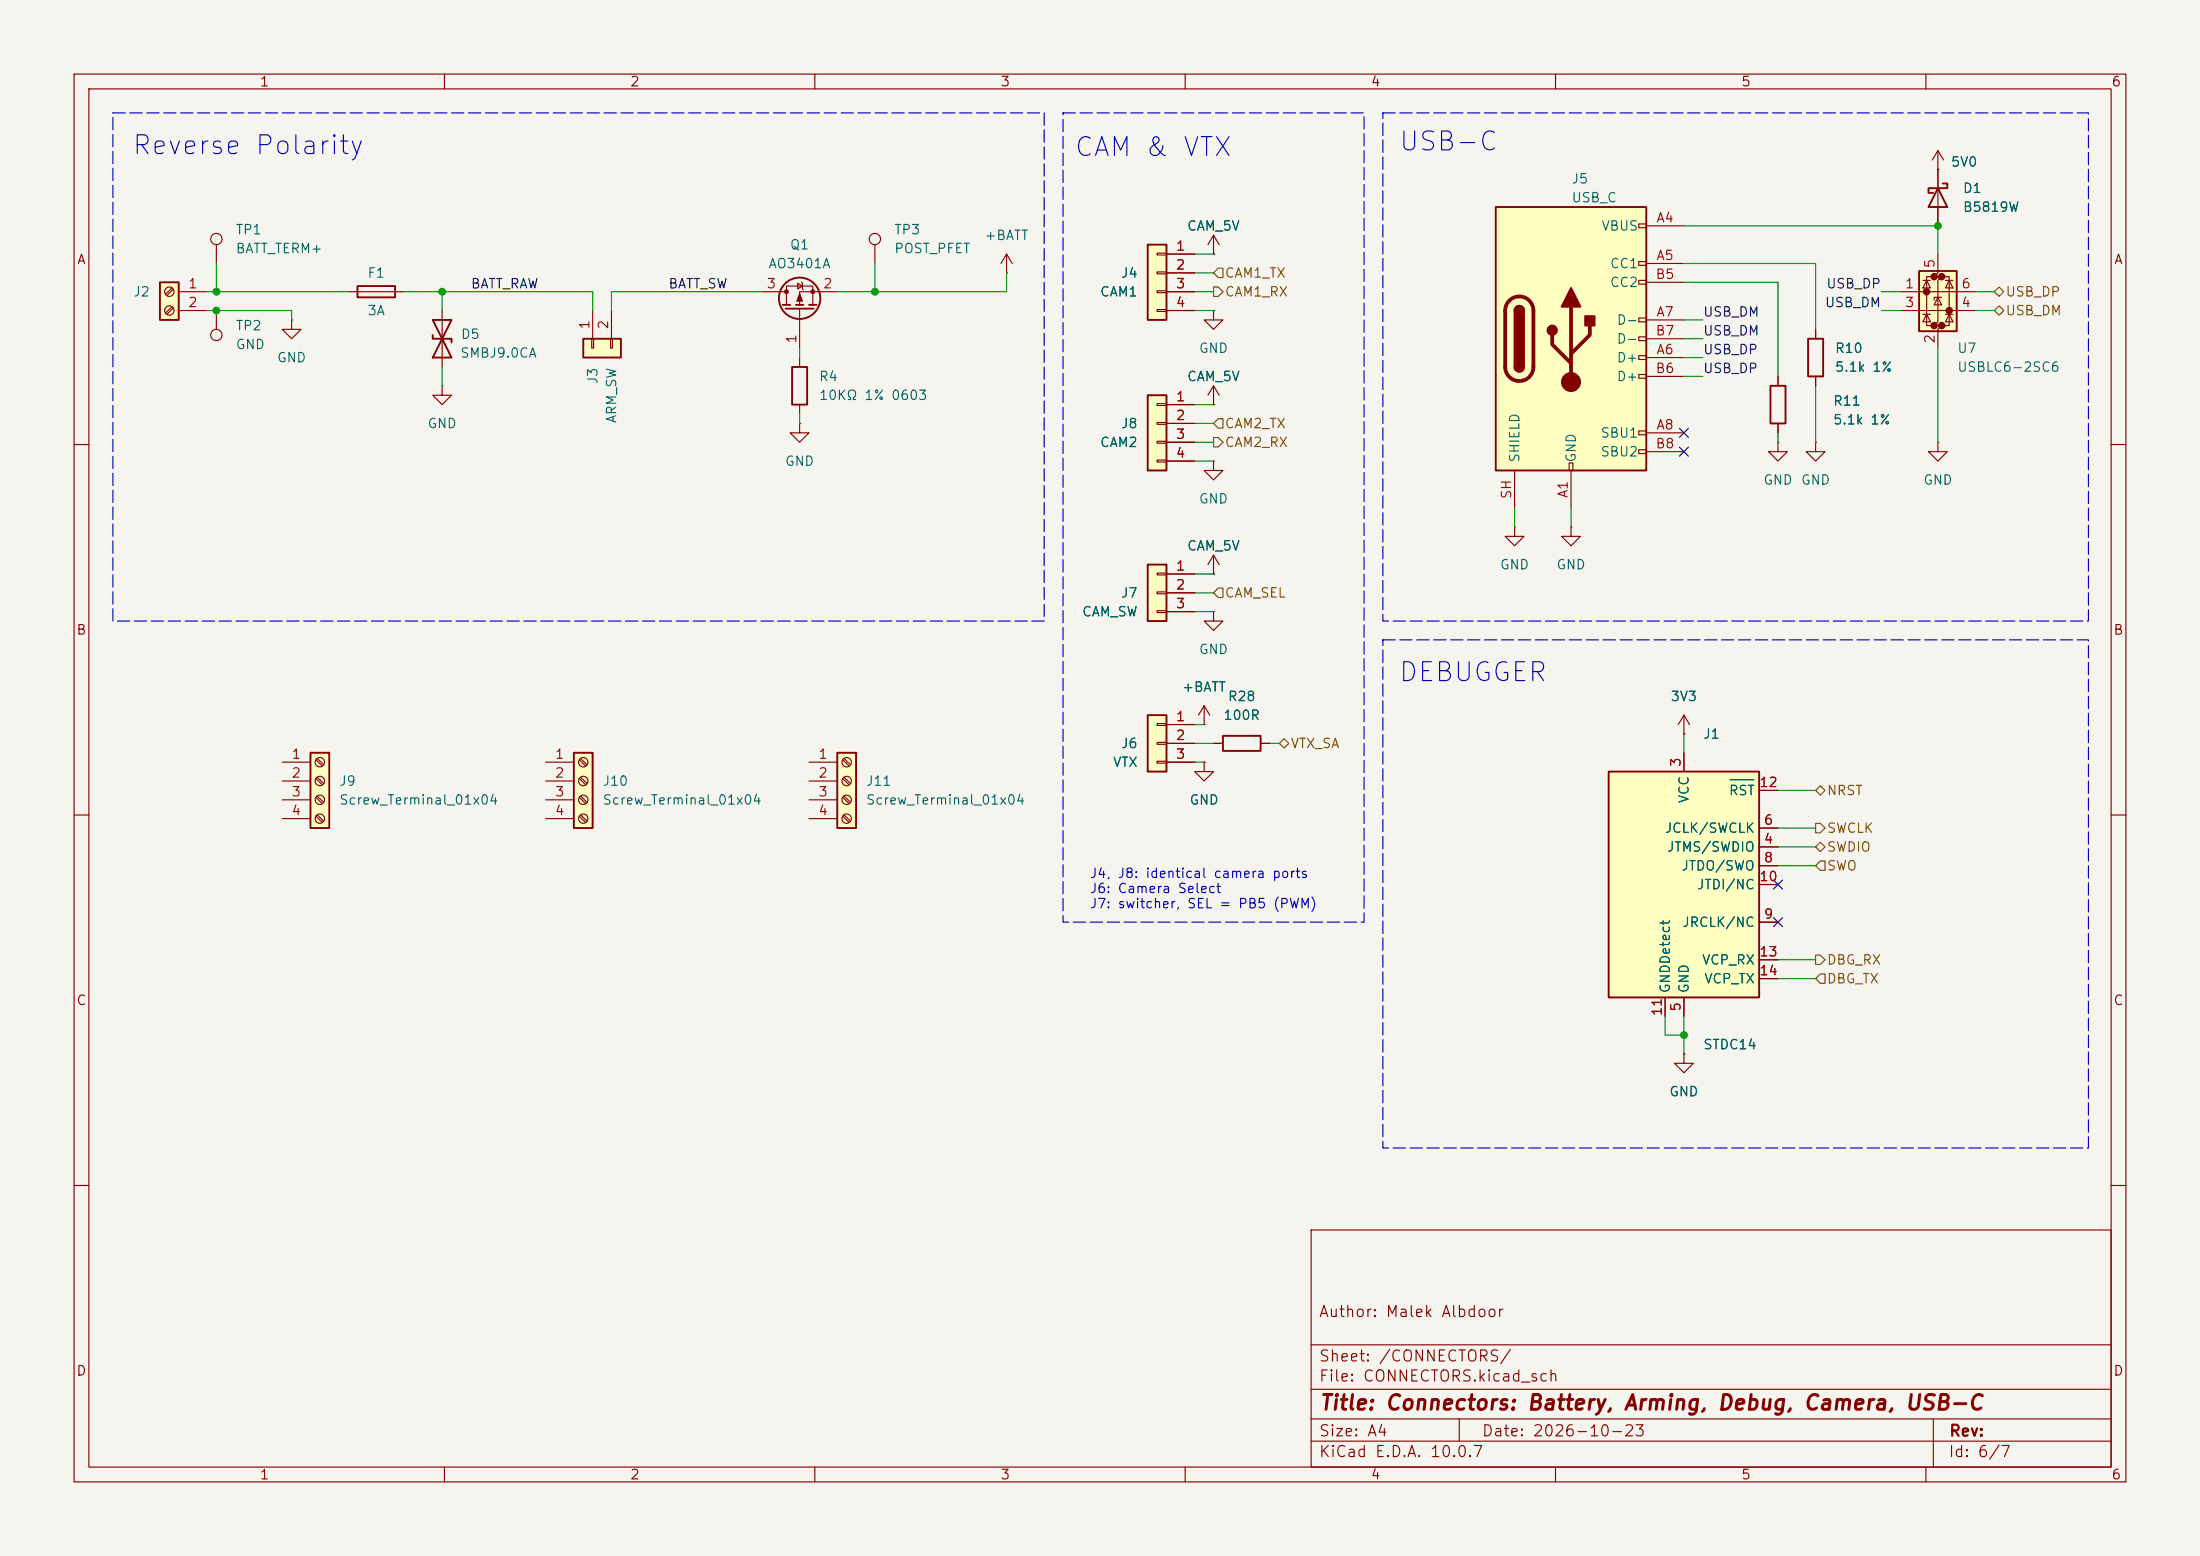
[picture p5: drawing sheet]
<svg xmlns="http://www.w3.org/2000/svg" width="297mm" height="210mm" viewBox="0 0 297 210" stroke-linecap="round" stroke-linejoin="round" font-family="sans-serif">
<path d="M0 0h297v210h-297z" fill="#f5f4ef" stroke="#f5f4ef" stroke-width=".14"/>
<g fill="none" stroke="#840000" stroke-width=".15">
<path d="M10 10h277v190h-277zM12 12h273v186h-273zM60 10v2M110 10v2M160 10v2M210 10v2M260 10v2M163.8 41.9v1.3h-1.2l1.2 1.3 1.3-1.3h-1.3M163.8 41.9h.1M10 60h2M285 60h2M10 110h2"/>
<path d="M162.6 102.9v1.2h1.2l-1.2 1.3-1.3-1.3h1.3M162.6 102.9h.1M285 110h2M10 160h2M177 166h108v32h-108zM285 160h2M60 198v2M110 198v2M160 198v2M177 194.5h108M177 191.5h108M177 187.5h108"/>
<path d="M177 181.5h108M197 191.5v3M210 198v2M260 198v2M261 191.5v6.5"/>
</g>
<path d="M154.9 96.5h2.6v7.6h-2.6z" fill="#ffffc2"/>
<path d="M154.9 96.5h2.6v7.6h-2.6z" fill="none" stroke="#840000" stroke-width=".25"/>
<path d="M240 59.7v1.3h1.3l-1.3 1.2-1.2-1.2h1.2M240 59.7h.1M156.2 97.7h1.3v.2h-1.3zM157.5 97.8h3.8M156.2 100.2h1.3v.3h-1.3zM156.2 102.7h1.3v.3h-1.3zM157.5 100.3h3.8M157.5 102.9h3.8" fill="none" stroke="#840000" stroke-width=".15"/>
<path d="M217.2 104.1h20.3v30.5h-20.3z" fill="#ffffc2"/>
<path d="M244.1 45.7h2v5.1h-2zM217.2 104.1h20.3v30.5h-20.3z" fill="none" stroke="#840000" stroke-width=".25"/>
<g fill="none" stroke="#840000" stroke-width=".15">
<path d="M261.6 22.9h.1M261.6 20.3l-.7 1.3M261.6 20.3l.8 1.3M261.6 20.3v2.6M245.1 44.5v1.2M245.1 50.8v1.3M227.3 99.1h.1M227.3 96.5v2.6M227.3 96.5l-.7 1.3M227.3 96.5l.8 1.3M227.3 101.6v2.5M237.5 114.3h2.5"/>
<path d="M237.5 111.8h2.5M237.5 116.8h2.5M237.5 119.4h2.5M237.5 106.7h2.5M224.8 134.6v2.6M227.3 134.6v2.6M237.5 124.5h2.5M237.5 129.5h2.5M237.5 132.1h2.5"/>
</g>
<path d="M233.6 105.2h3.2" fill="none" stroke="#006464" stroke-width=".15"/>
<path d="M41.9 101.6h2.5v10.2h-2.5z" fill="#ffffc2"/>
<path d="M41.9 101.6h2.5v10.2h-2.5z" fill="none" stroke="#840000" stroke-width=".25"/>
<g fill="none" stroke="#840000" stroke-width=".15">
<path d="M59.7 52.1v1.2h1.3l-1.3 1.3-1.3-1.3h1.3M59.7 52.1h.1M38.1 102.9h3.8M38.1 105.4h3.8M38.1 108h3.8M38.1 110.5h3.8M42.6 102.5l.9 .9M42.6 105.1l.9 .8M42.6 107.6l.9 .9M42.6 110.2l.9 .8M42.8 102.4l.9 .8M42.8 104.9l.9 .8"/>
<path d="M42.8 107.4l.9 .9M42.8 110l.9 .8"/>
<circle cx="43.2" cy="107.9" r=".63"/>
<circle cx="43.2" cy="110.5" r=".63"/>
<circle cx="43.2" cy="105.4" r=".63"/>
<circle cx="43.2" cy="102.9" r=".63"/>
</g>
<path d="M77.5 101.6h2.5v10.2h-2.5z" fill="#ffffc2"/>
<path d="M77.5 101.6h2.5v10.2h-2.5z" fill="none" stroke="#840000" stroke-width=".25"/>
<g fill="none" stroke="#840000" stroke-width=".15">
<path d="M73.7 102.9h3.8M73.7 105.4h3.8M73.7 108h3.8M73.7 110.5h3.8M78.2 102.5l.9 .9M78.2 105.1l.9 .8M78.2 107.6l.9 .9M78.2 110.2l.9 .8M78.4 102.4l.8 .8M78.4 104.9l.8 .8M78.4 107.4l.8 .9M78.4 110l.8 .8"/>
<circle cx="78.7" cy="105.4" r=".63"/>
<circle cx="78.7" cy="107.9" r=".63"/>
<circle cx="78.7" cy="102.9" r=".63"/>
<circle cx="78.7" cy="110.5" r=".63"/>
</g>
<path d="M78.7 45.7h5.1v2.6h-5.1z" fill="#ffffc2"/>
<path d="M58.4 43.2h2.6l-2.6 5.1h2.6zM58.4 45.2v.5h2.6v.5M78.7 45.7h5.1v2.6h-5.1z" fill="none" stroke="#840000" stroke-width=".25"/>
<path d="M39.4 43.2v1.3h1.2l-1.2 1.2-1.3-1.2h1.3M39.4 43.2h.1M59.7 41.9v7.6M79.9 45.7h.2v1.3h-.2zM80 41.9v3.8M82.4 45.7h.3v1.3h-.3zM82.5 41.9v3.8" fill="none" stroke="#840000" stroke-width=".15"/>
<path d="M21.6 38.1h2.5v5.1h-2.5z" fill="#ffffc2"/>
<path d="M21.6 38.1h2.5v5.1h-2.5zM48.3 38.6h5v1.5h-5zM261.6 25.4l1.3 2.5h-2.6zM262.3 24.8h.6v.6h-2.6v.6h.7" fill="none" stroke="#840000" stroke-width=".25"/>
<g fill="none" stroke="#840000" stroke-width=".15">
<path d="M23.2 38.9l-.8 .8M23.4 39l-.9 .9M24.1 39.4h3.8M29.2 33v2.6M47 39.4h7.6M261.6 22.9v7.6M23.2 41.4l-.8 .8M23.4 41.6l-.9 .8M24.1 41.9h3.8M29.2 41.9v2.6"/>
<circle cx="22.9" cy="39.4" r=".63"/>
<circle cx="29.2" cy="32.3" r=".76"/>
<circle cx="22.9" cy="41.9" r=".63"/>
<circle cx="29.2" cy="45.2" r=".76"/>
</g>
<path d="M259.1 36.6h5.1v8.1h-5.1z" fill="#ffffc2"/>
<g fill="#840000" stroke="#840000" stroke-width=".51">
<circle cx="260.1" cy="39.4" r=".25"/>
<circle cx="261.1" cy="37.3" r=".25"/>
<circle cx="261.1" cy="43.9" r=".25"/>
<circle cx="262.1" cy="37.3" r=".25"/>
<circle cx="262.1" cy="43.9" r=".25"/>
<circle cx="263.1" cy="41.9" r=".25"/>
</g>
<g fill="none" stroke="#840000" stroke-width=".15">
<path d="M256.5 39.4h10.2M259.6 37.8h1M260.1 37.8l.5 1.1h-1zM261.1 37.3h-1v6.6h1M261.6 34.3v2.5l-.5 .5h1l-.5 .5v5.6l-.5 .5h1l-.5 .6v2.5M262.1 37.3h1v6.6h-1M262.6 37.8h1.1M263.1 37.8l.6 1.1h-1.1zM240 50.8v1.3M240 57.2v1.2M256.5 41.9h10.2M259.6 42.4h1"/>
<path d="M260.1 42.4l.5 1h-1zM261.6 40.1l.5 1h-1zM262.1 40.1h-1v.4M262.6 42.4h1.1M263.1 42.4l.6 1h-1.1z"/>
</g>
<path d="M259.1 36.6h5.1v8.1h-5.1zM239 52.1h2v5.1h-2z" fill="none" stroke="#840000" stroke-width=".25"/>
<path d="M201.9 27.9h20.3v35.6h-20.3z" fill="#ffffc2"/>
<g fill="none" stroke="#840000" stroke-width=".15">
<path d="M221.2 30.2h1v.5h-1zM221.2 35.3h1v.5h-1zM221.2 37.8h1v.6h-1zM222.2 30.5h5.1M222.2 35.6h5.1M222.2 38.1h5.1M221.2 42.9h1v.5h-1zM221.2 45.5h1v.5h-1zM221.2 48h1v.5h-1zM221.2 50.5h1v.6h-1zM221.2 58.2h1v.5h-1zM222.2 48.3h5.1"/>
<path d="M222.2 43.2h5.1M222.2 58.4h5.1M222.2 50.8h5.1M222.2 45.7h5.1M245.1 59.7v1.3h1.3l-1.3 1.2-1.3-1.2h1.3M245.1 59.7h.1M261.6 59.7v1.3h1.3l-1.3 1.2-1.3-1.2h1.3M261.6 59.7h.1M204.5 63.5v5.1M211.8 62.5h.5v1h-.5zM212.1 63.5v5.1M221.2 60.7h1v.5h-1z"/>
<path d="M222.2 61h5.1M162.6 97.8h.1M162.6 95.3l-.8 1.2M162.6 95.3l.7 1.2M162.6 95.3v2.5M163.8 100.3h1.3M170.2 100.3h1.2M227.3 142.2v1.3h1.3l-1.3 1.3-1.2-1.3h1.2M227.3 142.2h.1"/>
</g>
<path d="M201.9 27.9h20.3v35.6h-20.3zM204.5 41.9a.64 .64 0 0 1 .6-.6 .64 .64 0 0 1 .6 .6M204.5 49.5a.64 .64 0 0 0 .6 .7 .64 .64 0 0 0 .6-.7M165.1 99.3h5.1v2h-5.1z" fill="none" stroke="#840000" stroke-width=".25"/>
<path d="M203.8 40.6a1.9 1.9 0 0 1 2-.4 1.9 1.9 0 0 1 1.2 1.7v7.6a1.91 1.91 0 0 1-1.9 1.9 1.91 1.91 0 0 1-1.9-1.9v-7.6a1.9 1.9 0 0 1 .6-1.3zM209.5 45.2v1.3l2.6 2.5M212.1 41.4v10.2M214.6 43.9v1.3l-2.5 2.6" fill="none" stroke="#840000" stroke-width=".51"/>
<g fill="#840000" stroke="#840000" stroke-width=".25">
<path d="M204.5 41.9h1.2v7.6h-1.2z"/>
<path d="M204.7 41.5a.64 .64 0 0 1 .6-.2 .64 .64 0 0 1 .4 .6h-1.2z"/>
<path d="M204.5 49.5h1.2a.64 .64 0 0 1-.6 .7 .64 .64 0 0 1-.6-.7z"/>
<path d="M212.1 38.9l1.3 2.5h-2.6z"/>
<path d="M214 42.7h1.3v1.2h-1.3z"/>
<circle cx="209.5" cy="44.6" r=".63"/>
</g>
<circle cx="212.1" cy="51.6" r="1.27" fill="#840000" stroke="#840000" stroke-width=".15"/>
<path d="M113 101.6h2.6v10.2h-2.6z" fill="#ffffc2"/>
<g fill="none" stroke="#840000" stroke-width=".25">
<path d="M105.7 41.1h1M106 41.7h3.9M106.9 49.5h2.1v5.1h-2.1zM107.4 41.1h1.1M109.2 41.1h1M113 101.6h2.6v10.2h-2.6z"/>
<circle cx="107.9" cy="40.3" r="2.79"/>
</g>
<g fill="none" stroke="#840000" stroke-width=".15">
<path d="M102.9 39.4h3.3M107.7 38.2l.6 .4-.6 .4zM108.2 38.1l.1 .1v.8l.2 .1M113 39.4h-5.1v1.7M118.1 33v2.6M135.9 36.8h.1M135.9 34.3l-.8 1.3M135.9 34.3l.8 1.3M135.9 34.3v2.5M106.2 41.1v-2.5h3.5v2.5M107.9 57.2v1.2h1.3l-1.3 1.3-1.2-1.3h1.2M107.9 57.2h.1"/>
<path d="M107.9 41.7v5.3M107.9 48.3v1.2M107.9 54.6v1.3M163.8 77.5h.1M163.8 74.9l.8 1.3M163.8 74.9l-.7 1.3M163.8 74.9v2.6M204.5 71.1v1.3h1.2l-1.2 1.3-1.3-1.3h1.3M204.5 71.1h.1M212.1 71.1v1.3h1.3l-1.3 1.3-1.3-1.3h1.3M212.1 71.1h.1M163.8 82.6v1.2h-1.2l1.2 1.3 1.3-1.3h-1.3"/>
<path d="M163.8 82.6h.1M109.2 102.9h3.8M109.2 105.4h3.8M109.2 108h3.8M109.2 110.5h3.8M113.8 102.5l.8 .9M113.8 105.1l.8 .8M113.8 107.6l.8 .9M113.8 110.2l.8 .8M113.9 102.4l.9 .8M113.9 104.9l.9 .8M113.9 107.4l.9 .9"/>
<path d="M113.9 110l.9 .8"/>
<circle cx="118.1" cy="32.3" r=".76"/>
<circle cx="114.3" cy="105.4" r=".63"/>
<circle cx="114.3" cy="102.9" r=".63"/>
<circle cx="114.3" cy="107.9" r=".63"/>
<circle cx="114.3" cy="110.5" r=".63"/>
</g>
<g fill="#840000" stroke="#840000" stroke-width=".15">
<path d="M107.9 39.6l.4 1h-.7z"/>
<circle cx="106.2" cy="39.4" r=".25"/>
<circle cx="109.7" cy="39.4" r=".25"/>
</g>
<path d="M154.9 76.2h2.6v7.6h-2.6z" fill="#ffffc2"/>
<path d="M154.9 76.2h2.6v7.6h-2.6z" fill="none" stroke="#840000" stroke-width=".25"/>
<path d="M156.2 77.3h1.3v.3h-1.3zM156.2 79.9h1.3v.2h-1.3zM157.5 77.5h3.8M156.2 82.4h1.3v.3h-1.3zM157.5 80h3.8M157.5 82.6h3.8" fill="none" stroke="#840000" stroke-width=".15"/>
<path d="M154.9 53.3h2.6v10.2h-2.6z" fill="#ffffc2"/>
<path d="M154.9 53.3h2.6v10.2h-2.6z" fill="none" stroke="#840000" stroke-width=".25"/>
<g fill="none" stroke="#840000" stroke-width=".15">
<path d="M163.8 34.3h.1M163.8 31.8l.8 1.2M163.8 31.8l-.7 1.2M163.8 31.8v2.5M156.2 54.5h1.3v.2h-1.3zM156.2 57h1.3v.3h-1.3zM156.2 59.6h1.3v.2h-1.3zM157.5 54.6h3.8M157.5 57.2h3.8M157.5 59.7h3.8M163.8 54.6h.1M163.8 52.1v2.5"/>
<path d="M163.8 52.1l.8 1.2M163.8 52.1l-.7 1.2M156.2 62.1h1.3v.3h-1.3zM157.5 62.2h3.8M163.8 62.2v1.3h-1.2l1.2 1.3 1.3-1.3h-1.3M163.8 62.2h.1"/>
</g>
<path d="M154.9 33h2.6v10.2h-2.6z" fill="#ffffc2"/>
<path d="M154.9 33h2.6v10.2h-2.6z" fill="none" stroke="#840000" stroke-width=".25"/>
<g fill="none" stroke="#840000" stroke-width=".15">
<path d="M156.2 34.2h1.3v.2h-1.3zM156.2 36.7h1.3v.3h-1.3zM156.2 39.2h1.3v.3h-1.3zM157.5 34.3h3.8M157.5 36.8h3.8M157.5 39.4h3.8M163.8 34.3h.1M261.6 22.9h.1M261.6 22.9v2.5M261.6 27.9v2.6M156.2 41.8h1.3v.2h-1.3zM157.5 41.9h3.8"/>
<path d="M157.5 54.6h3.8M157.5 57.2h3.8M157.5 59.7h3.8M163.8 54.6h.1M240 50.8v1.3M240 57.2v1.2M245.1 44.5v1.2M245.1 50.8v1.3M157.5 62.2h3.8M157.5 77.5h3.8M163.8 77.5h.1M157.5 80h3.8"/>
<path d="M157.5 82.6h3.8M157.5 97.8h3.8M162.6 97.8h.1M227.3 99.1h.1M157.5 100.3h3.8M157.5 102.9h3.8M162.6 102.9h.1M163.8 100.3h1.3M170.2 100.3h1.2M227.3 101.6v2.5M237.5 114.3h2.5M237.5 111.8h2.5"/>
<path d="M237.5 116.8h2.5M237.5 119.4h2.5M237.5 106.7h2.5M224.8 134.6v2.6M227.3 134.6v2.6M237.5 124.5h2.5M237.5 129.5h2.5M237.5 132.1h2.5M227.3 142.2h.1"/>
</g>
<g fill="none" stroke="#725600" stroke-width=".15">
<path d="M163.8 38.7h.7l.6 .7-.6 .6h-.7zM164.5 36.2h.6v1.3h-.6l-.7-.7zM269.2 39.4l.7-.7 .6 .7-.6 .6zM163.8 59.1h.7l.6 .6-.6 .6h-.7zM164.5 56.5h.6v1.3h-.6l-.7-.6zM269.2 41.9l.7-.6 .6 .6-.6 .6zM164.5 79.4h.6v1.2h-.6l-.7-.6zM172.7 100.3l.7-.6 .6 .6-.6 .7zM245.1 106.7l.6-.7 .7 .7-.7 .6zM245.1 114.3l.6-.6 .7 .6-.7 .6zM245.1 111.1h.6l.7 .7-.7 .6h-.6zM245.7 116.2h.7v1.3h-.7l-.6-.7z"/>
<path d="M245.1 128.9h.6l.7 .6-.7 .7h-.6zM245.7 131.4h.7v1.3h-.7l-.6-.6z"/>
</g>
<g fill="none" stroke="#009600" stroke-width=".15">
<path d="M27.9 39.4h19.1M29.2 35.6v3.8M54.6 39.4h25.4v2.5M59.7 39.4v2.5M102.9 39.4h-20.4v2.5M118.1 35.6v3.8M135.9 36.8v2.6h-22.9M161.3 39.4h2.5M161.3 34.3h2.5M161.3 36.8h2.5M227.3 30.5h34.3v3.8M227.3 38.1h12.7v12.7"/>
<path d="M227.3 35.6h17.8v8.9M254 39.4h2.5M266.7 39.4h2.5M27.9 41.9h11.5v1.3M59.7 49.5v2.6M107.9 47v1.3M107.9 55.9v1.3M161.3 41.9h2.5M161.3 54.6h2.5M161.3 57.2h2.5M161.3 59.7h2.5M227.3 48.3h2.6"/>
<path d="M227.3 43.2h2.6M227.3 50.8h2.6M227.3 45.7h2.6M240 58.4v1.3M245.1 52.1v7.6M254 41.9h2.5M261.6 47v12.7M266.7 41.9h2.5M161.3 77.5h2.5M161.3 62.2h2.5M204.5 68.6v2.5M212.1 68.6v2.5"/>
<path d="M161.3 82.6h2.5M161.3 97.8h1.3M161.3 80h2.5M227.3 99.1v2.5M161.3 100.3h2.5M161.3 102.9h1.3M171.4 100.3h1.3M240 111.8h5.1M240 106.7h5.1M240 114.3h5.1M240 116.8h5.1M224.8 137.2v2.5h2.5"/>
<path d="M227.3 137.2v5M240 129.5h5.1M240 132.1h5.1"/>
</g>
<path d="M226.7 57.8l1.2 1.2M227.9 57.8l-1.2 1.2M226.7 60.4l1.2 1.2M227.9 60.4l-1.2 1.2M239.4 118.8l1.2 1.2M240.6 118.8l-1.2 1.2M239.4 123.9l1.2 1.2M240.6 123.9l-1.2 1.2" fill="none" stroke="#000084" stroke-width=".15"/>
<path d="M15.2 15.2h125.8v68.6h-125.8zM143.5 15.2h40.6v109.3h-40.6zM186.7 15.2h95.2v68.6h-95.2zM186.7 86.4h95.2v68.5h-95.2z" fill="none" stroke="#0000c2" stroke-width=".15" stroke-dasharray="1.7 .6"/>
<path d="M233.6 105.2h3.2" fill="none" stroke="#006464" stroke-width=".15"/>
<g fill="#009600" stroke="#009600" stroke-width=".14">
<circle cx="29.2" cy="39.4" r=".46"/>
<circle cx="29.2" cy="41.9" r=".46"/>
<circle cx="59.7" cy="39.4" r=".46"/>
<circle cx="118.1" cy="39.4" r=".46"/>
<circle cx="261.6" cy="30.5" r=".46"/>
<circle cx="227.3" cy="139.7" r=".46"/>
</g>
<g font-size="2.5" fill="#0000c2">
<text x="17.7" y="21.5">Reverse Polarity</text>
<text x="144.9" y="21.8">CAM &amp; VTX</text>
<text x="188.7" y="21">USB-C</text>
<text x="188.6" y="92.6">DEBUGGER</text>
</g>
<text font-size="2" fill="#840000" x="178" y="190.8">Title: Connectors: Battery, Arming, Debug, Camera, USB-C</text>
<g font-size="1.5" fill="#840000">
<text x="178" y="178.1">Author: Malek Albdoor</text>
<text x="178" y="184.1">Sheet: /CONNECTORS/</text>
<text x="178" y="186.8">File: CONNECTORS.kicad_sch</text>
<text x="178" y="197">KiCad E.D.A. 10.0.7</text>
<text x="178" y="194.2">Size: A4</text>
<text x="200" y="194.2">Date: 2026-10-23</text>
<text x="263" y="197">Id: 6/7</text>
<text x="263" y="194.2">Rev:</text>
</g>
<g font-size="1.3" fill="#840000">
<text x="35" y="12">1</text>
<text x="85" y="12">2</text>
<text x="135" y="12">3</text>
<text x="185" y="12">4</text>
<text x="235" y="12">5</text>
<text x="285" y="12">6</text>
<text x="10.3" y="36">A</text>
<text x="285.3" y="36">A</text>
<text x="10.2" y="86">B</text>
<text x="285.2" y="86">B</text>
<text x="10.2" y="136">C</text>
<text x="285.2" y="136">C</text>
<text x="10.2" y="186">D</text>
<text x="285.2" y="186">D</text>
<text x="35" y="200">1</text>
<text x="85" y="200">2</text>
<text x="135" y="200">3</text>
<text x="185" y="200">4</text>
<text x="235" y="200">5</text>
<text x="285" y="200">6</text>
</g>
<g font-size="1.3" fill="#006464">
<text x="263.3" y="22.8">5V0</text>
<text x="212.1" y="25.1">J5</text>
<text x="212.1" y="27.6">USB_C</text>
<text x="264.9" y="26.4">D1</text>
<text x="264.9" y="28.9">B5819W</text>
<text x="31.7" y="32">TP1</text>
<text x="31.7" y="34.5">BATT_TERM+</text>
<text x="106.6" y="34">Q1</text>
<text x="120.6" y="32">TP3</text>
<text x="120.6" y="34.5">POST_PFET</text>
<text x="132.8" y="32.7">+BATT</text>
<text x="160.2" y="31.4">CAM_5V</text>
<text x="216.1" y="31.4">VBUS</text>
<text x="17.9" y="40.3">J2</text>
<text x="49.5" y="37.8">F1</text>
<text x="103.7" y="36.5">AO3401A</text>
<text x="148.4" y="40.3">CAM1</text>
<text x="151.3" y="37.8">J4</text>
<text x="217.3" y="36.5">CC1</text>
<text x="217.3" y="39.1">CC2</text>
<text x="31.7" y="44.9">TP2</text>
<text x="31.7" y="47.4">GND</text>
<text x="49.5" y="42.9">3A</text>
<text x="62.1" y="46.1">D5</text>
<text x="161.8" y="48">GND</text>
<text x="218.2" y="44.1">D-</text>
<text x="218.2" y="46.7">D-</text>
<text x="247.6" y="48">R10</text>
<text x="264.1" y="48">U7</text>
<text x="37.3" y="49.2">GND</text>
<text x="62" y="48.6">SMBJ9.0CA</text>
<text x="81" y="51.9" transform="rotate(-90 81 51.9)">J3</text>
<text x="110.5" y="51.8">R4</text>
<text x="160.2" y="51.8">CAM_5V</text>
<text x="218.2" y="49.2">D+</text>
<text x="218.2" y="51.8">D+</text>
<text x="247.6" y="50.5">5.1k 1%</text>
<text x="264.1" y="50.5">USBLC6-2SC6</text>
<text x="57.6" y="58.1">GND</text>
<text x="83.5" y="57.2" transform="rotate(-90 83.5 57.2)">ARM_SW</text>
<text x="110.5" y="54.3">10KΩ 1% 0603</text>
<text x="151.3" y="58.1">J8</text>
<text x="216" y="59.4">SBU1</text>
<text x="247.4" y="55.1">R11</text>
<text x="247.4" y="57.6">5.1k 1%</text>
<text x="105.9" y="63.2">GND</text>
<text x="148.4" y="60.7">CAM2</text>
<text x="205.4" y="62.5" transform="rotate(-90 205.4 62.5)">SHIELD</text>
<text x="213.1" y="62.5" transform="rotate(-90 213.1 62.5)">GND</text>
<text x="216" y="61.9">SBU2</text>
<text x="238" y="65.7">GND</text>
<text x="243" y="65.7">GND</text>
<text x="259.6" y="65.7">GND</text>
<text x="161.8" y="68.3">GND</text>
<text x="160.2" y="74.6">CAM_5V</text>
<text x="202.4" y="77.2">GND</text>
<text x="210" y="77.2">GND</text>
<text x="146" y="83.5">CAM_SW</text>
<text x="151.3" y="81">J7</text>
<text x="161.8" y="88.6">GND</text>
<text x="159.5" y="93.7">+BATT</text>
<text x="165.7" y="94.9">R28</text>
<text x="225.4" y="94.9">3V3</text>
<text x="151.3" y="101.3">J6</text>
<text x="165.1" y="97.5">100R</text>
<text x="229.9" y="100">J1</text>
<text x="45.7" y="106.4">J9</text>
<text x="81.3" y="106.4">J10</text>
<text x="116.8" y="106.4">J11</text>
<text x="150.2" y="103.8">VTX</text>
<text x="233.3" y="107.6">RST</text>
<text x="45.7" y="108.9">Screw_Terminal_01x04</text>
<text x="81.3" y="108.9">Screw_Terminal_01x04</text>
<text x="116.8" y="108.9">Screw_Terminal_01x04</text>
<text x="160.5" y="108.9">GND</text>
<text x="224.7" y="112.7">JCLK/SWCLK</text>
<text x="228.3" y="108.5" transform="rotate(-90 228.3 108.5)">VCC</text>
<text x="225" y="115.3">JTMS/SWDIO</text>
<text x="226.9" y="117.8">JTDO/SWO</text>
<text x="227" y="125.4">JRCLK/NC</text>
<text x="229" y="120.3">JTDI/NC</text>
<text x="229.7" y="130.5">VCP_RX</text>
<text x="225.8" y="134.1" transform="rotate(-90 225.8 134.1)">GNDDetect</text>
<text x="228.3" y="134.1" transform="rotate(-90 228.3 134.1)">GND</text>
<text x="230" y="133">VCP_TX</text>
<text x="229.9" y="141.9">STDC14</text>
<text x="225.3" y="148.3">GND</text>
</g>
<g font-size="1.3" fill="#a90000">
<text x="158.7" y="34.2">1</text>
<text x="223.5" y="30.3">A4</text>
<text x="223.5" y="35.4">A5</text>
<text x="25.3" y="39.2">1</text>
<text x="25.3" y="41.8">2</text>
<text x="103.4" y="39.2">3</text>
<text x="111" y="39.2">2</text>
<text x="158.7" y="36.7">2</text>
<text x="158.7" y="39.2">3</text>
<text x="158.7" y="41.8">4</text>
<text x="223.4" y="38">B5</text>
<text x="257.1" y="39.2">1</text>
<text x="257.1" y="41.8">3</text>
<text x="261.5" y="36.3" transform="rotate(-90 261.5 36.3)">5</text>
<text x="264.7" y="41.8">4</text>
<text x="264.7" y="39.2">6</text>
<text x="79.9" y="44.5" transform="rotate(-90 79.9 44.5)">1</text>
<text x="82.4" y="44.5" transform="rotate(-90 82.4 44.5)">2</text>
<text x="107.8" y="46.5" transform="rotate(-90 107.8 46.5)">1</text>
<text x="223.4" y="45.6">B7</text>
<text x="223.5" y="43">A7</text>
<text x="261.5" y="46.5" transform="rotate(-90 261.5 46.5)">2</text>
<text x="223.4" y="50.7">B6</text>
<text x="223.5" y="48.1">A6</text>
<text x="158.7" y="54.5">1</text>
<text x="158.7" y="57">2</text>
<text x="158.7" y="59.6">3</text>
<text x="223.5" y="58.3">A8</text>
<text x="158.7" y="62.1">4</text>
<text x="223.4" y="60.8">B8</text>
<text x="204.3" y="67.4" transform="rotate(-90 204.3 67.4)">SH</text>
<text x="212" y="67.3" transform="rotate(-90 212 67.3)">A1</text>
<text x="158.7" y="77.3">1</text>
<text x="158.7" y="79.9">2</text>
<text x="158.7" y="82.4">3</text>
<text x="158.7" y="97.7">1</text>
<text x="158.7" y="100.2">2</text>
<text x="39.3" y="102.7">1</text>
<text x="39.3" y="105.3">2</text>
<text x="39.3" y="107.8">3</text>
<text x="74.8" y="102.7">1</text>
<text x="74.8" y="105.3">2</text>
<text x="74.8" y="107.8">3</text>
<text x="110.4" y="102.7">1</text>
<text x="110.4" y="105.3">2</text>
<text x="110.4" y="107.8">3</text>
<text x="158.7" y="102.7">3</text>
<text x="227.2" y="103.6" transform="rotate(-90 227.2 103.6)">3</text>
<text x="237.4" y="106.5">12</text>
<text x="39.3" y="110.4">4</text>
<text x="74.8" y="110.4">4</text>
<text x="110.4" y="110.4">4</text>
<text x="238" y="111.6">6</text>
<text x="237.4" y="119.2">10</text>
<text x="238" y="114.2">4</text>
<text x="238" y="116.7">8</text>
<text x="238" y="124.3">9</text>
<text x="237.4" y="129.4">13</text>
<text x="237.4" y="131.9">14</text>
<text x="224.7" y="137.2" transform="rotate(-90 224.7 137.2)">11</text>
<text x="227.2" y="136.6" transform="rotate(-90 227.2 136.6)">5</text>
</g>
<g font-size="1.3" fill="#0f0f0f">
<text x="63.5" y="39.2">BATT_RAW</text>
<text x="90.1" y="39.2">BATT_SW</text>
<text x="246.3" y="41.8">USB_DM</text>
<text x="246.5" y="39.2">USB_DP</text>
<text x="229.8" y="45.6">USB_DM</text>
<text x="229.8" y="43.1">USB_DM</text>
<text x="229.8" y="50.7">USB_DP</text>
<text x="229.8" y="48.1">USB_DP</text>
</g>
<g font-size="1.3" fill="#725600">
<text x="165.3" y="40.3">CAM1_RX</text>
<text x="165.3" y="37.8">CAM1_TX</text>
<text x="270.7" y="40.3">USB_DP</text>
<text x="270.7" y="42.9">USB_DM</text>
<text x="165.3" y="58.1">CAM2_TX</text>
<text x="165.3" y="60.7">CAM2_RX</text>
<text x="165.3" y="81">CAM_SEL</text>
<text x="174.2" y="101.3">VTX_SA</text>
<text x="246.5" y="107.6">NRST</text>
<text x="246.5" y="112.7">SWCLK</text>
<text x="246.5" y="117.8">SWO</text>
<text x="246.5" y="115.3">SWDIO</text>
<text x="246.5" y="130.5">DBG_RX</text>
<text x="246.5" y="133">DBG_TX</text>
</g>
<g font-size="1.3" fill="#0000c2">
<text x="147" y="118.8">J4, J8: identical camera ports</text>
<text x="147" y="120.9">J6: Camera Select</text>
<text x="147" y="122.9">J7: switcher, SEL = PB5 (PWM)</text>
</g>
</svg>
